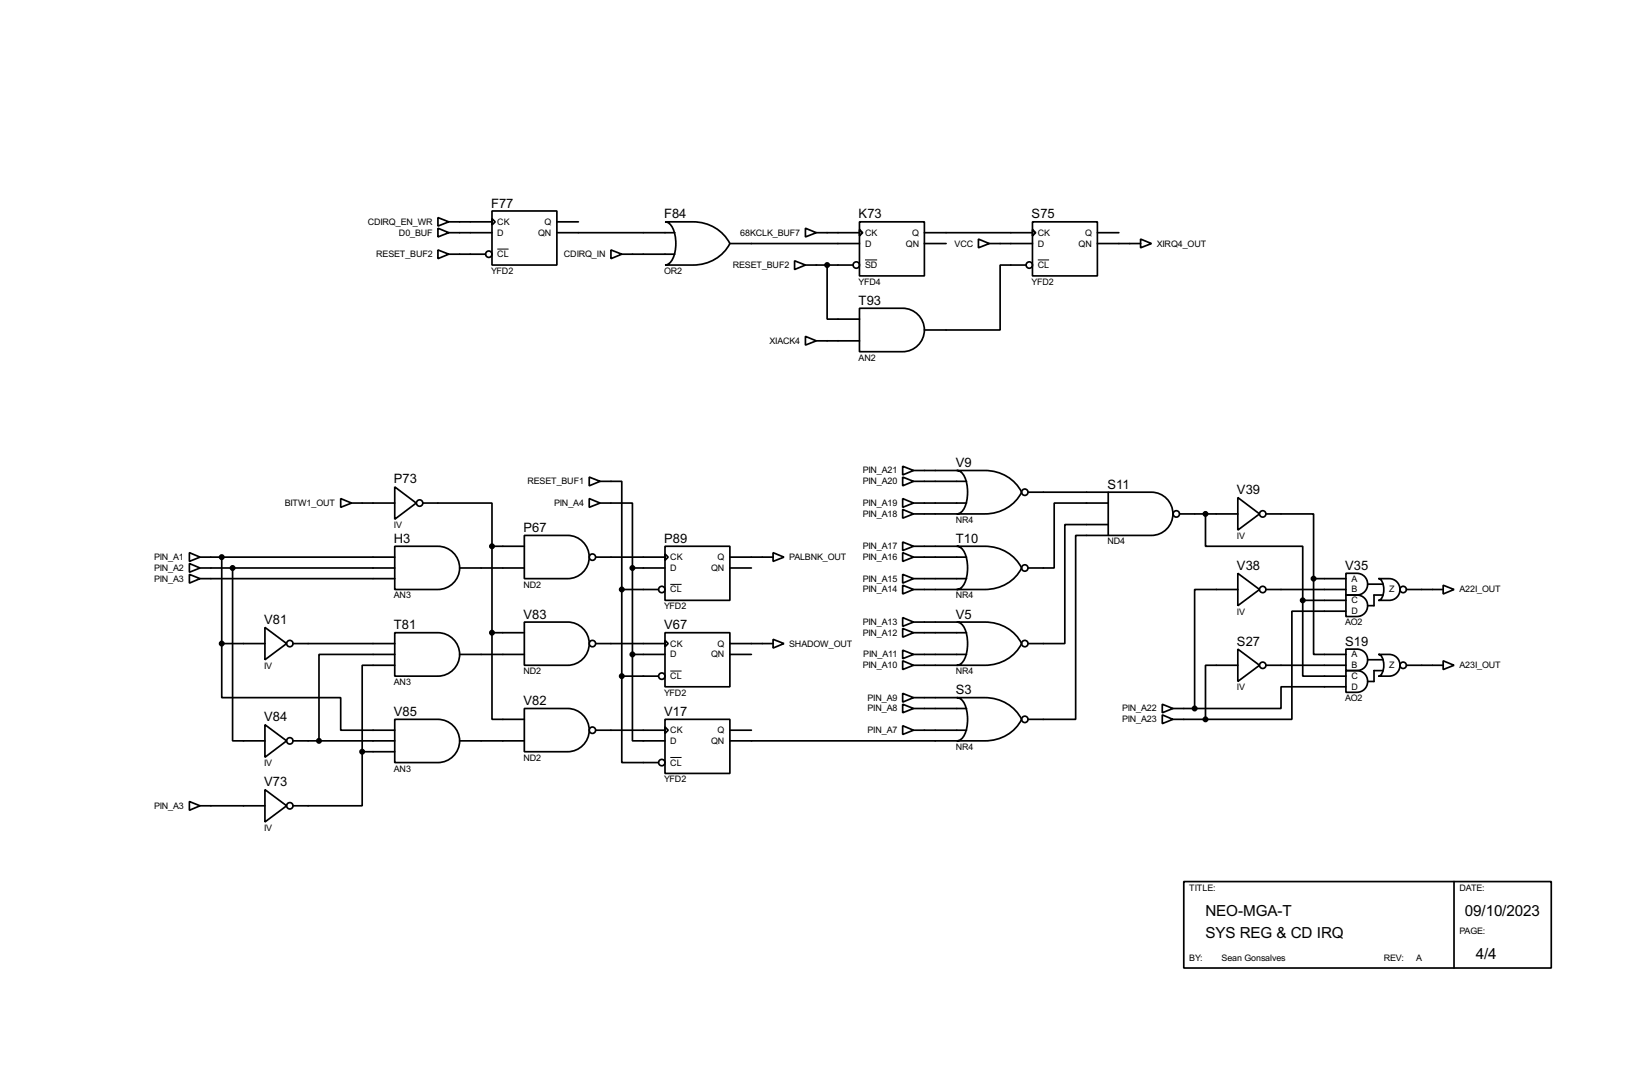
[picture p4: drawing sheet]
<svg xmlns="http://www.w3.org/2000/svg" width="383mm" height="256mm" viewBox="0 0 383 256" stroke-linecap="round" stroke-linejoin="round" font-family="sans-serif">
<g fill="none" stroke="#000" stroke-width=".4">
<path d="M102.9 53.6l2.6 1.1-2.6 1zM102.9 58.7l2.6 1-2.6 1.1zM102.9 51.1l2.6 1-2.6 1zM105.5 59.7h8.6M105.5 54.7h10.1M105.5 52.1h10.1M115.6 49.6h15.3v12.7h-15.3zM115.6 51.4l.8 .7-.8 .8zM130.9 54.7h27.7M130.9 52.1h5M143.6 58.7l2.5 1-2.5 1.1zM146.1 59.7h12.5"/>
<path d="M156.3 52.1h6.6a9.6 9.6 0 0 1 8.6 5.1 9.6 9.6 0 0 1-8.6 5.1h-6.6a3.2 3.2 0 0 0 2.3-3.2 7.7 7.7 0 0 0-1.3-6.6zM171.5 57.2h30.5M189.3 53.6l2.5 1.1-2.5 1zM191.8 54.7h10.2M202 52.1h15.2v12.7h-15.2zM202 53.9l.7 .8-.7 .7zM217.2 54.7h25.4M217.2 57.2h5.1M229.9 56.2l2.6 1-2.6 1zM232.5 57.2h10.1M242.6 52.1h15.3v12.7h-15.3zM242.6 53.9l.8 .8-.8 .7z"/>
<path d="M257.9 54.7h5M257.9 57.2h10.1M268 56.2l2.6 1-2.6 1zM186.7 61.3l2.6 1-2.6 1zM189.3 79l2.5 1.1-2.5 1zM189.3 62.3h11.2M194.4 62.3v12.7h7.6M202 72.4h10.1a5.1 5.1 0 0 1 5.1 5.1 5.1 5.1 0 0 1-5.1 5.1h-10.1zM241.1 62.3h-6.1v15.2h-17.8M191.8 80.1h10.2M80.1 117.1l2.5 1.1-2.5 1zM82.6 118.2h10.2"/>
<path d="M92.8 114.4l5 3.8-5 3.8zM99.4 118.2h16.2v10.1M138.5 117.1l2.5 1.1-2.5 1zM138.5 112.1l2.5 1-2.5 1zM141 118.2h7.6v15.2M141 113.1h5.1v25.4M212.1 109.5l2.6 1-2.6 1.1zM212.1 112.1l2.6 1-2.6 1zM212.1 117.1l2.6 1.1-2.6 1zM212.1 119.7l2.6 1-2.6 1zM214.7 110.5h10.1M214.7 113.1h12.4"/>
<path d="M214.7 118.2h12.4M224.8 110.5h6.6a9.5 9.5 0 0 1 8.7 5.1 9.5 9.5 0 0 1-8.7 5.1h-6.6a3.2 3.2 0 0 0 2.4-3.1 7.8 7.8 0 0 0-1.3-6.7zM241.6 115.6h18.8M260.4 115.6h10.2a5.1 5.1 0 0 1 5 5.1 5.1 5.1 0 0 1-5 5.1h-10.2zM260.4 118.2h-12.7v15.2h-6.1M290.9 116.9l5.1 3.8-5.1 3.8zM44.5 129.8l2.5 1.1-2.5 1zM44.5 132.4l2.5 1-2.5 1zM44.5 134.9l2.5 1-2.5 1.1zM47 130.9h45.8M47 133.4h45.8M47 135.9h45.8"/>
<path d="M52.1 130.9v20.3M54.7 133.4v40.6h7.6M92.8 128.3h10.1a5.1 5.1 0 0 1 5.1 5.1 5.1 5.1 0 0 1-5.1 5.1h-10.1zM108 133.4h15.2M115.6 128.3h7.6M115.6 128.3v20.3M123.2 125.8h10.2a5.1 5.1 0 0 1 5.1 5 5.1 5.1 0 0 1-5.1 5.1h-10.2zM140 130.9h16.3M146.1 138.5h8.6M146.1 138.5v20.3M148.6 133.4h7.7M148.6 133.4v20.3"/>
<path d="M156.3 128.3h15.2v12.7h-15.2zM156.3 130.1l.7 .8-.7 .7zM171.5 130.9h10.2M171.5 133.4h5.1M181.7 129.8l2.5 1.1-2.5 1zM212.1 127.3l2.6 1-2.6 1zM212.1 129.8l2.6 1.1-2.6 1zM212.1 134.9l2.6 1-2.6 1.1zM212.1 137.5l2.6 1-2.6 1zM214.7 120.7h10.1M214.7 138.5h10.1M214.7 130.9h12.4"/>
<path d="M214.7 135.9h12.4M214.7 128.3h10.1M224.8 128.3h6.6a9.5 9.5 0 0 1 8.7 5.1 9.5 9.5 0 0 1-8.7 5.1h-6.6a3.2 3.2 0 0 0 2.4-3.2 7.8 7.8 0 0 0-1.3-6.6zM260.4 123.2h-10.2v28h-8.6M260.4 125.8h-7.6v43.2h-11.2M277.2 120.7h13.7M283.3 120.7v7.6h22.8v12.7M290.9 134.7l5.1 3.8-5.1 3.8zM290.9 138.5h-10.2v27.9M297.5 120.7h11.2v15.2M297.5 138.5h18.8M308.7 135.9v17.8h7.6"/>
<path d="M308.7 135.9h7.6M316.3 134.7a5.1 5.1 0 0 1 4.1 .5 2.57 2.57 0 0 1 .8 2.8 2.57 2.57 0 0 1-2.4 1.8h-2.5zM316.3 139.8a5.2 5.2 0 0 1 4.1 .5 2.54 2.54 0 0 1 .8 2.8 2.54 2.54 0 0 1-2.4 1.7h-2.5zM321.4 137.2h3.5M323.9 135.9a5 5 0 0 1 4.1 .6 2.55 2.55 0 0 1 .8 2.8 2.55 2.55 0 0 1-2.4 1.7h-2.5a2.24 2.24 0 0 0 1.3-2.5 2.29 2.29 0 0 0-1.3-2.6zM324.9 139.8h-2v2.5h-1.5M330.5 138.5h8.6M339.1 137.5l2.6 1-2.6 1zM52.1 151.2v12.7h28v7.6h12.7M52.1 151.2h10.2M62.3 147.4l5.1 3.8-5.1 3.8zM68.9 151.2h23.9"/>
<path d="M92.8 148.6h10.1a5.1 5.1 0 0 1 5.1 5.1 5.1 5.1 0 0 1-5.1 5.1h-10.1zM92.8 153.7h-17.8v20.3M92.8 156.3h-7.7v20.3M108 153.7h15.2M115.6 148.6v20.4h7.6M115.6 148.6h7.6M123.2 146.1h10.2a5.1 5.1 0 0 1 5.1 5.1 5.1 5.1 0 0 1-5.1 5.1h-10.2zM140 151.2h16.3M146.1 158.8v20.3h8.6M146.1 158.8h8.6M148.6 153.7v20.3h7.7M148.6 153.7h7.7"/>
<path d="M156.3 148.6h15.2v12.7h-15.2zM156.3 150.4l.7 .8-.7 .7zM171.5 153.7h5.1M171.5 151.2h10.2M181.7 150.2l2.5 1-2.5 1zM212.1 145.1l2.6 1-2.6 1zM212.1 147.6l2.6 1-2.6 1.1zM212.1 152.7l2.6 1-2.6 1zM212.1 155.2l2.6 1.1-2.6 1zM214.7 146.1h10.1M214.7 148.6h12.4M214.7 153.7h12.4"/>
<path d="M214.7 156.3h10.1M224.8 146.1h6.6a9.5 9.5 0 0 1 8.7 5.1 9.5 9.5 0 0 1-8.7 5.1h-6.6a3.2 3.2 0 0 0 2.4-3.2 7.7 7.7 0 0 0-1.3-6.6zM290.9 152.5l5.1 3.8-5.1 3.8zM290.9 156.3h-7.6v12.7M297.5 156.3h18.8M306.1 141v17.8h10.2M306.1 141h10.2M316.3 152.5a5.2 5.2 0 0 1 4.1 .5 2.54 2.54 0 0 1 .8 2.8 2.54 2.54 0 0 1-2.4 1.7h-2.5zM316.3 157.5a5.1 5.1 0 0 1 4.1 .5 2.56 2.56 0 0 1 .8 2.9 2.56 2.56 0 0 1-2.4 1.7h-2.5zM316.3 143.6h-12.7v25.4h-20.3M321.4 155h3.5M323.9 153.7a5.1 5.1 0 0 1 4.1 .5 2.57 2.57 0 0 1 .8 2.9 2.57 2.57 0 0 1-2.4 1.7h-2.5a2.29 2.29 0 0 0 1.3-2.5 2.24 2.24 0 0 0-1.3-2.6z"/>
<path d="M324.9 157.5h-2v2.6h-1.5M330.5 156.3h8.6M339.1 155.2l2.6 1.1-2.6 1zM62.3 170.2l5.1 3.8-5.1 3.9zM68.9 174h23.9M85.1 176.6v12.7h-16.2M85.1 176.6h7.7M92.8 169h10.1a5.1 5.1 0 0 1 5.1 5 5.1 5.1 0 0 1-5.1 5.1h-10.1zM108 174h15.2M123.2 166.4h10.2a5.1 5.1 0 0 1 5.1 5.1 5.1 5.1 0 0 1-5.1 5.1h-10.2zM140 171.5h16.3M156.3 169h15.2v12.7h-15.2z"/>
<path d="M156.3 170.7l.7 .8-.7 .8zM171.5 174h53.3M171.5 171.5h5.1M212.1 162.9l2.6 1-2.6 1zM212.1 165.4l2.6 1-2.6 1zM212.1 170.5l2.6 1-2.6 1zM214.7 163.9h10.1M214.7 166.4h12.4M214.7 171.5h12.4M224.8 163.9h6.6a9.5 9.5 0 0 1 8.7 5.1 9.5 9.5 0 0 1-8.7 5h-6.6a3.1 3.1 0 0 0 2.4-3.1 7.8 7.8 0 0 0-1.3-6.6zM273.1 165.4l2.5 1-2.5 1zM273.1 167.9l2.5 1.1-2.5 1z"/>
<path d="M275.6 166.4h5.1M275.6 169h7.7M316.3 161.3h-15.3v5.1h-20.3M44.5 188.3l2.5 1-2.5 1zM47 189.3h15.3M62.3 185.5l5.1 3.8-5.1 3.8zM278.2 207.1h86.3v20.3h-86.3zM341.7 207.1v20.3"/>
<circle cx="114.8" cy="59.7" r=".75"/>
<circle cx="201.2" cy="62.3" r=".75"/>
<circle cx="241.8" cy="62.3" r=".75"/>
<circle cx="98.6" cy="118.2" r=".75"/>
<circle cx="240.8" cy="115.6" r=".75"/>
<circle cx="139.2" cy="130.9" r=".75"/>
<circle cx="155.5" cy="138.5" r=".75"/>
<circle cx="240.8" cy="133.4" r=".75"/>
<circle cx="276.4" cy="120.7" r=".75"/>
<circle cx="296.7" cy="138.5" r=".75"/>
<circle cx="296.7" cy="120.7" r=".75"/>
<circle cx="329.7" cy="138.5" r=".75"/>
<circle cx="68.1" cy="151.2" r=".75"/>
<circle cx="139.2" cy="151.2" r=".75"/>
<circle cx="155.5" cy="158.8" r=".75"/>
<circle cx="240.8" cy="151.2" r=".75"/>
<circle cx="296.7" cy="156.3" r=".75"/>
<circle cx="329.7" cy="156.3" r=".75"/>
<circle cx="68.1" cy="174" r=".75"/>
<circle cx="139.2" cy="171.5" r=".75"/>
<circle cx="155.5" cy="179.1" r=".75"/>
<circle cx="240.8" cy="169" r=".75"/>
<circle cx="68.1" cy="189.3" r=".75"/>
</g>
<g fill="#000" stroke="#000" stroke-width=".4">
<circle cx="194.3" cy="62.3" r=".5"/>
<circle cx="52.1" cy="130.9" r=".5"/>
<circle cx="54.6" cy="133.4" r=".5"/>
<circle cx="115.6" cy="128.3" r=".5"/>
<circle cx="146.1" cy="138.5" r=".5"/>
<circle cx="148.6" cy="133.4" r=".5"/>
<circle cx="283.2" cy="120.7" r=".5"/>
<circle cx="308.6" cy="135.9" r=".5"/>
<circle cx="52.1" cy="151.2" r=".5"/>
<circle cx="115.6" cy="148.6" r=".5"/>
<circle cx="146.1" cy="158.8" r=".5"/>
<circle cx="148.6" cy="153.7" r=".5"/>
<circle cx="306.1" cy="141" r=".5"/>
<circle cx="74.9" cy="174" r=".5"/>
<circle cx="85.1" cy="176.6" r=".5"/>
<circle cx="280.7" cy="166.4" r=".5"/>
<circle cx="283.2" cy="169" r=".5"/>
</g>
<path d="M116.9 58.5h2.6M203.3 61.1h2.8M243.9 61.1h2.6M157.5 137.3h2.7M157.5 157.6h2.7M157.5 177.9h2.7" fill="none" stroke="#000" stroke-width=".23"/>
<g font-size="4">
<text x="283.3" y="215.2">NEO-MGA-T</text>
<text x="344.2" y="215.2">09/10/2023</text>
<text x="283.3" y="220.3">SYS REG &amp; CD IRQ</text>
<text x="346.8" y="225.4">4/4</text>
</g>
<g font-size="3.4">
<text x="115.4" y="48.7">F77</text>
<text x="156.1" y="51.3">F84</text>
<text x="201.8" y="51.3">K73</text>
<text x="242.4" y="51.3">S75</text>
<text x="201.8" y="71.6">T93</text>
<text x="92.6" y="113.6">P73</text>
<text x="224.6" y="109.7">V9</text>
<text x="260.2" y="114.8">S11</text>
<text x="290.7" y="116.1">V39</text>
<text x="123" y="125">P67</text>
<text x="92.6" y="127.5">H3</text>
<text x="156.1" y="127.5">P89</text>
<text x="224.6" y="127.5">T10</text>
<text x="290.7" y="133.9">V38</text>
<text x="316.1" y="133.9">V35</text>
<text x="62.1" y="146.6">V81</text>
<text x="92.6" y="147.8">T81</text>
<text x="123" y="145.3">V83</text>
<text x="156.1" y="147.8">V67</text>
<text x="224.6" y="145.3">V5</text>
<text x="290.7" y="151.7">S27</text>
<text x="316.1" y="151.7">S19</text>
<text x="123" y="165.6">V82</text>
<text x="224.6" y="163.1">S3</text>
<text x="62.1" y="169.4">V84</text>
<text x="92.6" y="168.2">V85</text>
<text x="156.1" y="168.2">V17</text>
<text x="62.1" y="184.7">V73</text>
</g>
<g font-size="2.4">
<text x="86.4" y="52.8">CDIRQ_EN_WR</text>
<text x="116.9" y="52.8">CK</text>
<text x="128" y="52.8">Q</text>
<text x="93.8" y="55.4">D0_BUF</text>
<text x="116.9" y="55.4">D</text>
<text x="126.5" y="55.4">QN</text>
<text x="174" y="55.4">68KCLK_BUF7</text>
<text x="203.3" y="57.9">D</text>
<text x="203.3" y="55.4">CK</text>
<text x="212.9" y="57.9">QN</text>
<text x="214.4" y="55.4">Q</text>
<text x="224.3" y="57.9">VCC</text>
<text x="243.9" y="57.9">D</text>
<text x="243.9" y="55.4">CK</text>
<text x="253.5" y="57.9">QN</text>
<text x="255" y="55.4">Q</text>
<text x="271.8" y="57.9">XIRQ4_OUT</text>
<text x="88.4" y="60.4">RESET_BUF2</text>
<text x="115.4" y="64.3">YFD2</text>
<text x="116.9" y="60.4">CL</text>
<text x="132.5" y="60.4">CDIRQ_IN</text>
<text x="156.1" y="64.3">OR2</text>
<text x="172.2" y="62.9">RESET_BUF2</text>
<text x="203.3" y="62.9">SD</text>
<text x="243.9" y="62.9">CL</text>
<text x="201.8" y="66.9">YFD4</text>
<text x="242.4" y="66.9">YFD2</text>
<text x="180.8" y="80.8">XIACK4</text>
<text x="201.8" y="84.7">AN2</text>
<text x="124" y="113.8">RESET_BUF1</text>
<text x="202.7" y="111.2">PIN_A21</text>
<text x="202.7" y="113.8">PIN_A20</text>
<text x="66.9" y="118.9">BITW1_OUT</text>
<text x="130.2" y="118.9">PIN_A4</text>
<text x="202.7" y="118.9">PIN_A19</text>
<text x="92.6" y="124.1">IV</text>
<text x="202.7" y="121.4">PIN_A18</text>
<text x="224.6" y="122.8">NR4</text>
<text x="36.2" y="131.6">PIN_A1</text>
<text x="157.5" y="131.6">CK</text>
<text x="168.6" y="131.6">Q</text>
<text x="185.5" y="131.6">PALBNK_OUT</text>
<text x="202.7" y="129">PIN_A17</text>
<text x="202.7" y="131.6">PIN_A16</text>
<text x="260.2" y="127.9">ND4</text>
<text x="290.7" y="126.6">IV</text>
<text x="36.2" y="134.1">PIN_A2</text>
<text x="36.2" y="136.6">PIN_A3</text>
<text x="157.5" y="134.1">D</text>
<text x="167.1" y="134.1">QN</text>
<text x="202.7" y="136.6">PIN_A15</text>
<text x="317.6" y="136.6">A</text>
<text x="92.6" y="140.6">AN3</text>
<text x="123" y="138">ND2</text>
<text x="156.1" y="143.1">YFD2</text>
<text x="157.5" y="139.2">CL</text>
<text x="202.7" y="139.2">PIN_A14</text>
<text x="224.6" y="140.6">NR4</text>
<text x="317.6" y="141.7">C</text>
<text x="317.6" y="139.2">B</text>
<text x="326.5" y="139.2">Z</text>
<text x="343" y="139.2">A22I_OUT</text>
<text x="202.7" y="146.8">PIN_A13</text>
<text x="202.7" y="149.3">PIN_A12</text>
<text x="290.7" y="144.4">IV</text>
<text x="316.1" y="146.9">AO2</text>
<text x="317.6" y="144.3">D</text>
<text x="157.5" y="154.4">D</text>
<text x="157.5" y="151.9">CK</text>
<text x="167.1" y="154.4">QN</text>
<text x="168.6" y="151.9">Q</text>
<text x="185.5" y="151.9">SHADOW_OUT</text>
<text x="202.8" y="154.4">PIN_A11</text>
<text x="317.6" y="154.4">A</text>
<text x="62.1" y="157.1">IV</text>
<text x="92.6" y="160.9">AN3</text>
<text x="123" y="158.4">ND2</text>
<text x="157.5" y="159.5">CL</text>
<text x="202.7" y="157">PIN_A10</text>
<text x="224.6" y="158.4">NR4</text>
<text x="317.6" y="159.5">C</text>
<text x="317.6" y="157">B</text>
<text x="326.5" y="157">Z</text>
<text x="343" y="157">A23I_OUT</text>
<text x="156.1" y="163.4">YFD2</text>
<text x="203.9" y="164.6">PIN_A9</text>
<text x="203.9" y="167.1">PIN_A8</text>
<text x="263.7" y="167.1">PIN_A22</text>
<text x="290.7" y="162.2">IV</text>
<text x="316.1" y="164.7">AO2</text>
<text x="317.6" y="162">D</text>
<text x="157.5" y="172.2">CK</text>
<text x="168.6" y="172.2">Q</text>
<text x="203.9" y="172.2">PIN_A7</text>
<text x="263.7" y="169.7">PIN_A23</text>
<text x="62.1" y="180">IV</text>
<text x="123" y="178.7">ND2</text>
<text x="157.5" y="174.7">D</text>
<text x="157.5" y="179.8">CL</text>
<text x="167.1" y="174.7">QN</text>
<text x="224.6" y="176.1">NR4</text>
<text x="92.6" y="181.2">AN3</text>
<text x="156.1" y="183.8">YFD2</text>
<text x="36.2" y="190">PIN_A3</text>
<text x="62.1" y="195.2">IV</text>
<text x="279.5" y="209.2">TITLE:</text>
<text x="343" y="209.2">DATE:</text>
<text x="343" y="219.4">PAGE:</text>
<text x="279.5" y="225.7">BY:</text>
<text x="287.1" y="225.7">Sean Gonsalves</text>
<text x="325.2" y="225.7">REV:</text>
<text x="332.8" y="225.7">A</text>
</g>
</svg>
